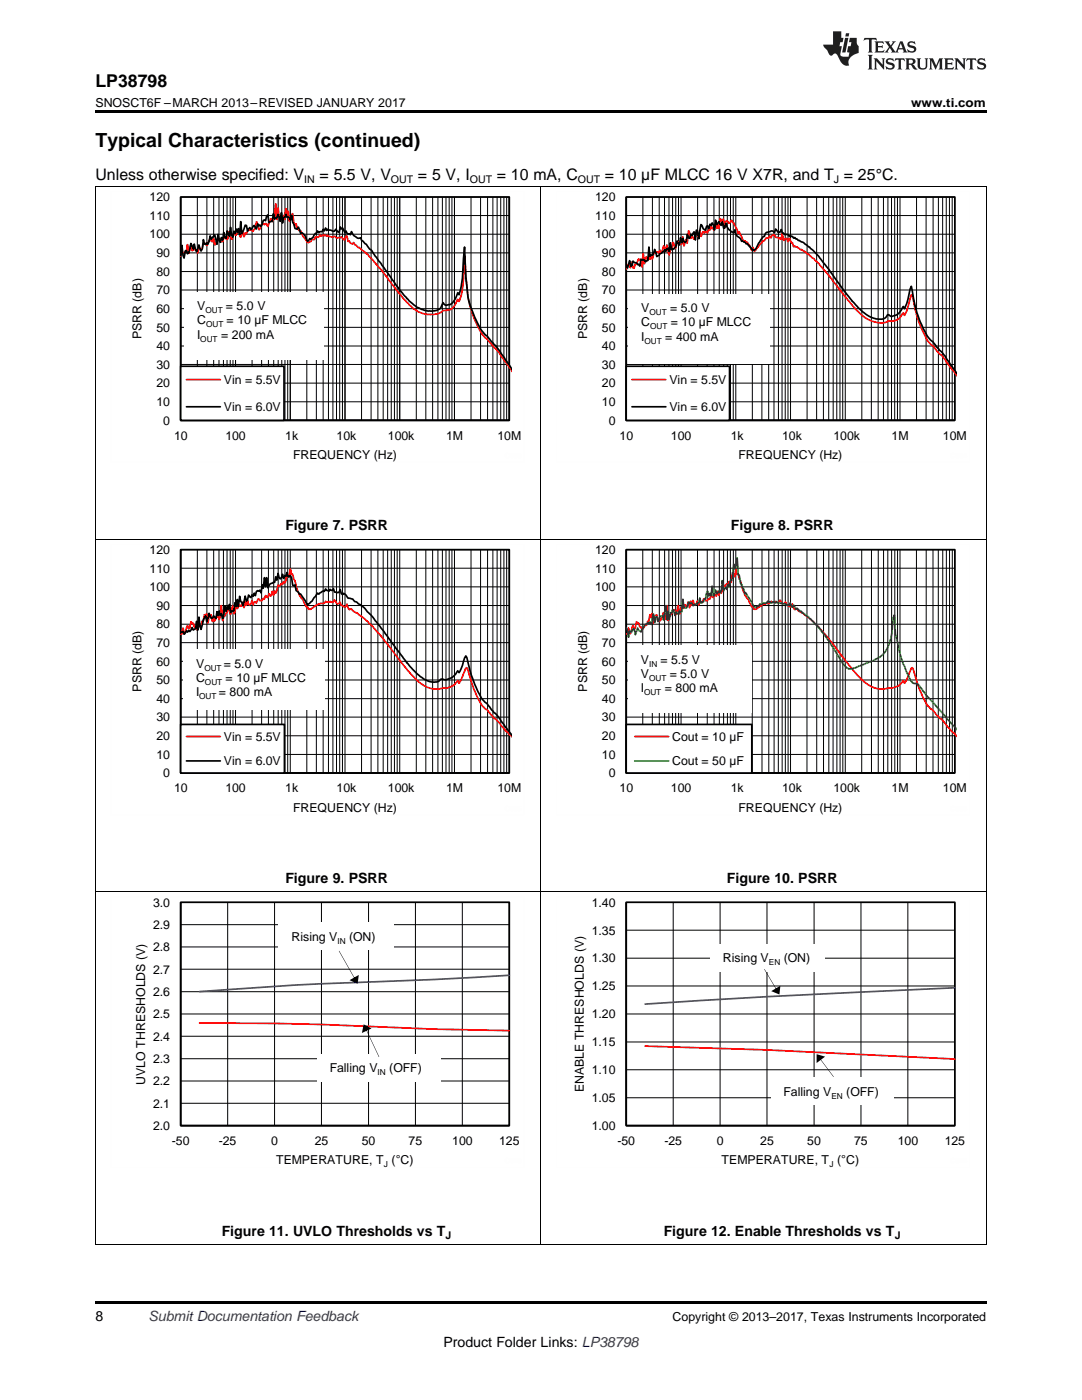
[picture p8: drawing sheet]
<svg xmlns="http://www.w3.org/2000/svg" width="216mm" height="279mm" viewBox="0 0 216 279" stroke-linecap="round" stroke-linejoin="round" font-family="sans-serif">
<path d="M19 248.4h.2zM196.7 248.4h.1zM19 259.7h177.8v.5h-177.8z" fill="#000"/>
<g fill="none" stroke="#000" stroke-width=".2">
<path d="M19.1 178v70.4M107.9 178v70.4M196.8 178v70.4M36.1 197.9h65.5M36.1 193.4h65.5M36.1 189h65.5M36.1 184.5h65.5M36.1 180.1h65.5v44.5M45.4 180.1v44.5M54.8 180.1v44.5M64.1 180.1v44.5M73.5 180.1v44.5"/>
<path d="M82.9 180.1v44.5M92.3 180.1v44.5M36.1 215.7h65.5M36.1 211.3h65.5M36.1 206.8h65.5M36.1 202.4h65.5M36.1 220.2h65.5M19 248.3h177.8"/>
</g>
<path d="M36.1 180.1h65.5v44.5h-65.5zM36.1 180.1v44.5h65.5" fill="none" stroke="#000" stroke-width=".34"/>
<path d="M101.6 194.6l-15 .9-25.8 1-21 1.4" fill="none" stroke="#00f" stroke-width=".34"/>
<path d="M39.8 204.2l24.4 .3 22.4 .9 15 .3" fill="none" stroke="#f00" stroke-width=".34"/>
<path d="M22.1 179h82.5v54h-82.5z" fill="none" stroke="#fefefe" stroke-width=".2" stroke-dasharray=".4 .1" stroke-linecap="butt"/>
<path d="M55.6 184.1h23v5.5h-23z" fill-rule="evenodd" fill="#fff"/>
<path d="M67.6 189.8l3.2 5.6zM69.7 195.6l1.9-1-.2 1.7z" fill="#000"/>
<path d="M63.2 210.4h24.7v5.5h-24.7z" fill-rule="evenodd" fill="#fff"/>
<path d="M73 205.4l2.7 5.5zM72.6 204.4l1.5 .9-1.9 .9z" fill="#000"/>
<g fill="none" stroke="#000" stroke-width=".2">
<path d="M125 196.8h65.5M125 191.2h65.5M125 185.6h65.5M125 180.1h65.5v44.5M134.3 180.1v44.5M143.7 180.1v44.5M153 180.1v44.5M162.4 180.1v44.5M171.8 180.1v44.5M181.2 180.1v44.5M125 219.1h65.5M125 213.5h65.5"/>
<path d="M125 207.9h65.5M125 202.4h65.5"/>
</g>
<path d="M125 180.1h65.5v44.5h-65.5zM125 180.1v44.5h65.5" fill="none" stroke="#000" stroke-width=".34"/>
<path d="M190.5 197.1l-37.4 1.8-24.4 1.5" fill="none" stroke="#00f" stroke-width=".34"/>
<path d="M128.7 208.8l24.4 .7 37.4 1.9" fill="none" stroke="#f00" stroke-width=".34"/>
<path d="M111 179h82.5v54h-82.5z" fill="none" stroke="#fefefe" stroke-width=".2" stroke-dasharray=".4 .1" stroke-linecap="butt"/>
<path d="M141.7 188.4h22.8v5.5h-22.8z" fill-rule="evenodd" fill="#fff"/>
<path d="M152.5 193.4l2.5 4.1zM153.9 197.8l1.8-1.1-.2 1.8z" fill="#000"/>
<path d="M153.8 215.1h24.5v5.4h-24.5z" fill-rule="evenodd" fill="#fff"/>
<path d="M163.5 211.3l2.9 3.6zM162.9 210.4l1.7 .5-1.7 1.2z" fill="#000"/>
<g fill="none" stroke="#000" stroke-width=".2">
<path d="M19.1 107.6v70.4M36.1 109.7h65.5v44.5h-65.5M36.1 117.1h65.5M36.1 113.4h65.5M39.4 109.7v44.5M41.3 109.7v44.5M42.6 109.7v44.5M43.7 109.7v44.5M44.6 109.7v44.5M45.3 109.7v44.5M45.9 109.7v44.5M46.5 109.7v44.5"/>
<path d="M47 109.7v44.5M50.3 109.7v44.5M52.2 109.7v44.5M53.6 109.7v44.5M54.6 109.7v44.5M55.5 109.7v44.5M56.2 109.7v44.5M56.9 109.7v44.5M57.4 109.7v44.5M57.9 109.7v44.5M61.2 109.7v44.5M63.1 109.7v44.5"/>
<path d="M64.5 109.7v44.5M65.5 109.7v44.5M66.4 109.7v44.5M67.1 109.7v44.5M67.8 109.7v44.5M68.3 109.7v44.5M68.8 109.7v44.5M72.1 109.7v44.5M74 109.7v44.5M75.4 109.7v44.5M76.5 109.7v44.5M77.3 109.7v44.5"/>
<path d="M78.1 109.7v44.5M78.7 109.7v44.5M79.3 109.7v44.5M79.8 109.7v44.5M83.1 109.7v44.5M85 109.7v44.5M86.3 109.7v44.5M87.4 109.7v44.5M88.3 109.7v44.5M89 109.7v44.5M89.6 109.7v44.5M90.2 109.7v44.5"/>
<path d="M90.7 109.7v44.5M94 109.7v44.5M95.9 109.7v44.5M97.3 109.7v44.5M98.3 109.7v44.5M99.2 109.7v44.5M99.9 109.7v44.5M100.5 109.7v44.5M101.1 109.7v44.5M107.9 107.6v70.4M196.8 107.6v70.4M36.1 139.4h65.5"/>
<path d="M36.1 135.7h65.5M36.1 132h65.5M36.1 128.3h65.5M36.1 124.6h65.5M36.1 120.8h65.5M36.1 150.6h65.5M36.1 146.8h65.5M36.1 143.1h65.5M19 178h177.8"/>
</g>
<path d="M36.1 109.7h65.5v44.6h-65.5zM36.1 109.7v44.6h65.5M36.1 126.3l.4-.4 .2 .7 .5-.7 .2 .3 .3-.4 .2 .2 .4-.8 .3 .5 .4-.3 .2-1.4 .2 1.8 .3-2.6 .2 1.8 .2 .6 .7-2.3 .2-.4 .3 1.2 .4-1.7 .4 1 .3-.1 .2-.4 .5 .6 .2-1.4 .2 .8 .3-1 .2 1 .2-.5 .2 1.1 .5-2.6 .2 1.1 .2-.9 .2 .5 .3-1 .2 1.6 .2-.3 .5-.1 .2-1.5 .2 .7 .3-1.4 .2 1.5 .2-2.1 .2 1 .5 .9 .4-1.9 .3 .9 .2-.2 .2-.9 .5 .5 .2-.6 .2 .3 .2-.6 .3 .5 .2-.9 .2-.1 .2 .1 .2-.2 .3 .5 .2-1.6 .2 .7 .3-2.1 .2 1.8 .2-1.8 .3 2a1.51 1.51 0 0 1 1.3-1.1l.2-1.1 .2 .7 .3-1.4 .2 .9 .2 .2 .3-.2 .2-.7 .2 .9 .2-.6 .3 .1 .2-.7 .2 .8h.2l.2-.2 .3 .5 .2 1.4 .2 .1 .3-.2 .2 1.2 .2 .1a7.7 7.7 0 0 1 2 2.7l1-.7 1.1-1.6 .2 .2 .7-.6h.4l.3-.5 .2 .3 .4 .2 .3-.4 .2 .2h.2l.2-.3 .2 .7 .7 .1 .3-.1 .2-.5 .2 .8 .3 .2 .2-.3 .4 .4a.72 .72 0 0 0 .9 .6 .95 .95 0 0 1 .9 .7l.5 .1a19.3 19.3 0 0 1 3.8 3.9l4.7 6.3a16.4 16.4 0 0 0 5.4 5.5l.7 .2a2.32 2.32 0 0 0 1.8-.3 .85 .85 0 0 1 1.2-.1l.2-.1a3.1 3.1 0 0 0 2.2-1.7l.3 .3 1.3-3.3 .3 .3a23.3 23.3 0 0 0 3.1 8.5l.9 .8 1.4 1.7 .7 .6 2.7 3.8" fill="none" stroke="#000" stroke-width=".34"/>
<path d="M36.1 126.4l.2 .1 .2-1.2 .3 1.2 .6-1.6 .2 .6h.1l.4-1.4a1.06 1.06 0 0 1 .7 1h.2l.2 .6 .7-1.1 .2 .2 .2-.8 .3-.1 .2-1.2 .2 .6 .2-.8 .3 1.8 .2-1.3 .3-.3h.1l.3 1.3 .2-.6 .2 .5 .1-.1 .4-.6 .2-.9 .3 1.2 .4-2.6 .3 2.9 .1-.6 .7-.9 .2-.6 .3 .1 .2 .8 .4-1.7 .3 1.6 .4-1.5 .2 .5 .5-.8 .2 .3 .1-.1 .4-.7 .2 1.1 .2-1.3 .2 .8 .3-1 .2 .8h.3l.4-.6 .2 .7 .2-.5 .2-.1 .3 .2 .4-.8a.45 .45 0 0 0 .5 .4 .45 .45 0 0 0 .4-.5l.3 .2 .2-.7 .4 .3 .3-.7 .2 .4h.2l.2-.9 .3 .8 .2-.9 .2 .5 .1-.1 .4-1.5 .2 .2 .4-.5 .3 .1 .2-.5 .2 .3 .2-.3 .3-1.8 .2 .8 .2-.2 .2-1.3 .3 1h.2l.4 1.3a8 8 0 0 0 1.7 3.9l.6 1.3h.2l.1 .1a.51 .51 0 0 0 .4 .4 .51 .51 0 0 0 .5-.3 3.2 3.2 0 0 1 2.4-.9l.2-.4 .7 .2 .4-.1a.46 .46 0 0 0 .5 .1 .46 .46 0 0 0 .2-.4 .93 .93 0 0 0 .8 .7l.4-.3 .2 .6h.2a.43 .43 0 0 0 .5 .3 .43 .43 0 0 0 .4-.5l.5 1.1 .4-.2 .4 .4 .8 .4 1.5 1.3 1.6 1.5 2.1 2.4 4.8 6.2 2.1 2.3 1.2 .8 1.3 .6 1.3 .1 1.2-.2a3.1 3.1 0 0 0 2.9-1.5l.3 .5 1.3-2.9 .3-.1 1.3 4.1 1.1 2.3a5.3 5.3 0 0 0 1.8 2.3l1.2 1.3 .8 .7 1.4 1.8 1.2 1.1" fill="none" stroke="#f00" stroke-width=".34"/>
<path d="M36.1 144.6h20.7v9.7h-20.7z" fill-rule="evenodd" fill="#fff"/>
<path d="M36.1 144.6h20.7v9.7h-20.7zM37.2 151.9h6.8" fill="none" stroke="#000" stroke-width=".34"/>
<path d="M37.2 147h6.8" fill="none" stroke="#f00" stroke-width=".34"/>
<path d="M22.1 108.6h82.5v54h-82.5z" fill="none" stroke="#fefefe" stroke-width=".2" stroke-dasharray=".4 .1" stroke-linecap="butt"/>
<path d="M36.6 129.6h28.2v12.2h-28.2z" fill-rule="evenodd" fill="#fff"/>
<g fill="none" stroke="#000" stroke-width=".2">
<path d="M125 109.7h65.5v44.5h-65.5M125 117.1h65.5M125 113.4h65.5M128.3 109.7v44.6M130.2 109.7v44.6M131.6 109.7v44.6M132.6 109.7v44.6M133.5 109.7v44.6M134.2 109.7v44.6M134.8 109.7v44.6M135.4 109.7v44.6M135.9 109.7v44.5"/>
<path d="M139.2 109.7v44.6M141.1 109.7v44.6M142.5 109.7v44.6M143.5 109.7v44.6M144.4 109.7v44.6M145.1 109.7v44.6M145.7 109.7v44.6M146.3 109.7v44.6M146.8 109.7v44.5M150.1 109.7v44.6M152 109.7v44.6M153.4 109.7v44.6"/>
<path d="M154.5 109.7v44.6M155.3 109.7v44.6M156.1 109.7v44.6M156.7 109.7v44.6M157.3 109.7v44.6M157.7 109.7v44.5M161 109.7v44.6M163 109.7v44.6M164.3 109.7v44.6M165.4 109.7v44.6M166.2 109.7v44.6M167 109.7v44.6"/>
<path d="M167.6 109.7v44.6M168.2 109.7v44.6M168.7 109.7v44.5M171.9 109.7v44.6M173.9 109.7v44.6M175.2 109.7v44.6M176.3 109.7v44.6M177.2 109.7v44.6M177.9 109.7v44.6M178.5 109.7v44.6M179.1 109.7v44.6M179.6 109.7v44.5"/>
<path d="M182.9 109.7v44.6M184.8 109.7v44.6M186.2 109.7v44.6M187.2 109.7v44.6M188.1 109.7v44.6M188.8 109.7v44.6M189.5 109.7v44.6M190 109.7v44.6M125 139.4h65.5M125 135.7h65.5M125 132h65.5M125 128.3h65.5"/>
<path d="M125 124.6h65.5M125 120.8h65.5M125 150.6h65.5M125 146.8h65.5M125 143.1h65.5"/>
</g>
<path d="M125 109.7h65.5v44.6h-65.5zM125 109.7v44.6h65.5" fill="none" stroke="#000" stroke-width=".34"/>
<path d="M125 126.4l.2 .1 .2-1.2 .3 1.2 .6-1.6 .2 .6h.1l.4-1.4a1.06 1.06 0 0 1 .7 1h.2l.2 .6 .7-1.1 .2 .2 .2-.8 .3-.1 .2-1.2 .2 .6 .2-.8 .3 1.8 .2-1.3 .3-.3h.1l.3 1.3 .2-.6 .2 .5 .1-.1 .4-.6 .2-.9 .3 1.2 .4-2.6 .3 2.9 .1-.6 .7-.9 .2-.6 .3 .1 .2 .8 .4-1.7 .3 1.6 .4-1.5 .2 .5 .5-.8 .2 .3 .1-.1 .4-.7 .2 1.1 .2-1.3 .2 .8 .3-1 .2 .8h.3l.4-.6 .2 .7 .2-.5 .2-.1 .3 .2 .4-.8a.45 .45 0 0 0 .5 .4 .45 .45 0 0 0 .4-.5l.3 .2 .2-.7 .4 .3 .3-.7 .2 .4h.2l.2-.9 .3 .8 .2-.9 .2 .5 .1-.1 .4-1.5 .2 .2 .4-.5 .3 .1 .2-.5 .2 .3 .2-.3 .3-1.8 .2 .8 .2-.2 .2-1.3 .3 1h.2l.4 1.3a8 8 0 0 0 1.7 3.9l.6 1.3h.2l.1 .1a.51 .51 0 0 0 .4 .4 .51 .51 0 0 0 .5-.3 3.2 3.2 0 0 1 2.4-.9l.2-.4 .7 .2 .4-.1a.46 .46 0 0 0 .5 .1 .46 .46 0 0 0 .2-.4 .93 .93 0 0 0 .8 .7l.4-.3 .2 .6h.2a.43 .43 0 0 0 .5 .3 .43 .43 0 0 0 .4-.5l.5 1.1 .4-.2 .4 .4 .8 .4 1.5 1.3 1.6 1.5 2.1 2.4 4.8 6.2 2.1 2.3 1.2 .8 1.3 .6 1.3 .1 1.2-.2a3.1 3.1 0 0 0 2.9-1.5l.3 .5 1.3-2.9 .3-.1 1.3 4.1 1.1 2.3a5.3 5.3 0 0 0 1.8 2.3l1.2 1.3 .8 .7 1.4 1.8 1.2 1.1" fill="none" stroke="#f00" stroke-width=".34"/>
<path d="M125 125.3l.2 .4 .2 1.5 .2-1.3 .5 .2 .2-.6 .3 .1 .2 1.1 .4-1.3 .3 .4 .4 .3 .7-1.4 .7-.4 .2 .2 .2-.4 .2 .5 .5-2.1 .2 1.7 .2-1 .2-.1 .3 .9 .4-1 .3-.1h.2l.2 .8 .5-2.8 .2 2.8 .2-1.6 .2 1.6 .3-1.4h.2l.2-.7 .2 .2 .3 1.1 .2-.8 .5 .5 .2-.6 .2 .2 .2-.1 .3-2.5 .2 1.6 .2 .2 .4-.2 .3-1.1 .2 .3h.5l.2 .5 1.1-.8 .2-.8 .3 1.1 .2-.3 .2 .1 .2-.6h.2l.3-1.3 .2-.3 .2 1 .3-.6 .2 .5 .2-1.9 .3 1.9 .2-.2 .2-.9 .2 .7 .5-.6 .2 .5 .2-.5 .2-2 .3 2 .4-.6 .3 .4 .2-1.1 .2 .5 .2-1.1 .5-.5 .2-2.9 .2 .9 .2-.3 .3-1.9 .2 3.3 .2 .3 .3 1.5 .2 .2 .7 1.9 .2-.1 1.1 1.8a1.06 1.06 0 0 0 .9 1l.3-.3 .2 .1 .2-.4h.4l.3-.2h.6l.3-.4 .2 .1h.2l.3 .3a.52 .52 0 0 1 .9 0l.2-.3 .2 .3 .2-.2 .2 .2 1.2 .1 .2 .2 .5 .1 .2-.5 .2 .7 .2 .2 .3-.5 .4 .9 .2-.2 .3 .2a25 25 0 0 1 7.6 8.8l.3 .4a6 6 0 0 0 2.2 2.7l1.1-.2 2.1-.8a8.5 8.5 0 0 0 3.8-2.1l.7-1.1a11.8 11.8 0 0 0 1.1-5.9l.3-.7a30.5 30.5 0 0 0 1.1 7.7l.9 2.6a8.2 8.2 0 0 0 1.8 3.4h.2a2.53 2.53 0 0 1 1.8 1.7l6.6 7.4" fill="none" stroke="#090" stroke-width=".34"/>
<path d="M125 144.6h25.1v9.7h-25.1z" fill-rule="evenodd" fill="#fff"/>
<path d="M125 144.6h25v9.7h-25z" fill="none" stroke="#000" stroke-width=".34"/>
<path d="M126.6 147h6.8" fill="none" stroke="#f00" stroke-width=".34"/>
<path d="M126.6 151.9h6.8" fill="none" stroke="#090" stroke-width=".34"/>
<path d="M111 108.6h82.5v54h-82.5z" fill="none" stroke="#fefefe" stroke-width=".2" stroke-dasharray=".4 .1" stroke-linecap="butt"/>
<path d="M125.3 128.9h24.6v13.4h-24.6z" fill-rule="evenodd" fill="#fff"/>
<g fill="none" stroke="#000" stroke-width=".2">
<path d="M19.1 37.3v70.3M36.1 39.3h65.5v44.6h-65.5M39.4 39.3v44.6M41.3 39.3v44.6M42.6 39.3v44.6M43.7 39.3v44.6M44.6 39.3v44.6M45.3 39.3v44.6M45.9 39.3v44.6M46.5 39.3v44.6M47 39.3v44.6M50.3 39.3v44.6"/>
<path d="M52.2 39.3v44.6M53.6 39.3v44.6M54.6 39.3v44.6M55.5 39.3v44.6M56.2 39.3v44.6M56.9 39.3v44.6M57.4 39.3v44.6M57.9 39.3v44.6M61.2 39.3v44.6M63.1 39.3v44.6M64.5 39.3v44.6M65.5 39.3v44.6"/>
<path d="M66.4 39.3v44.6M67.1 39.3v44.6M67.8 39.3v44.6M68.3 39.3v44.6M68.8 39.3v44.6M72.1 39.3v44.6M74 39.3v44.6M75.4 39.3v44.6M76.5 39.3v44.6M77.3 39.3v44.6M78.1 39.3v44.6M78.7 39.3v44.6"/>
<path d="M79.3 39.3v44.6M79.8 39.3v44.6M83.1 39.3v44.6M85 39.3v44.6M86.3 39.3v44.6M87.4 39.3v44.6M88.3 39.3v44.6M89 39.3v44.6M89.6 39.3v44.6M90.2 39.3v44.6M90.7 39.3v44.6M94 39.3v44.6"/>
<path d="M95.9 39.3v44.6M97.3 39.3v44.6M98.3 39.3v44.6M99.2 39.3v44.6M99.9 39.3v44.6M100.5 39.3v44.6M101.1 39.3v44.6M107.9 37.3v70.3M196.8 37.3v70.3M36.1 57.9h65.5M36.1 54.2h65.5M36.1 50.5h65.5"/>
<path d="M36.1 46.7h65.5M36.1 43h65.5M36.1 76.5h65.5M36.1 72.7h65.5M36.1 69.1h65.5M36.1 65.3h65.5M36.1 61.6h65.5M36.1 80.2h65.5M19 107.6h177.8"/>
</g>
<path d="M36.1 39.3h65.5v44.6h-65.5zM36.1 39.3v44.6h65.5M36.1 51l.2-2 .2 2 .2 .5 .3-1.4 .2-.2 .2 .8 .3-.3 .4-1.8 .5 1.1 .2-1 .4 1.5 .5-1.3 .4 1.2 .3-.5 .2-1.8 .2 .9 .2 .1 .3-.3 .2 .2 .4-1.6 .2 .6 .7-.9 .5 2 .2-2 .3 1.3 .2 .3 .2-1 .2 .5 .2-1.5 .3 1 .2 .1 .2-1.4 .5 1.1 .2-1.8 .2 1.5 .3 .4 .2-1.2 .2 .5 .2-.9 .3 .6 .2-.7 .2 1.2 .2-2.6 .2 2.4 .7-1.7 .3 .1 .2 1.1 .5-.7 .2 .5 .6-.9 .5 .7 .2-1.1 .2 .5 .2-.2 .3 .3 .4-1.2 .3-.1 .2 .2 .2-1 .3-.2 .2 1.5 .6-.3 .3-1.4 .2 1.1 .2-.3h.2l.3-.8 .4 1.5 .3-1.8 .2 2.1 .2-1.1h.2l.3-.7 .2 .7 .2-.1 .2 .2 .2 .5 .3-1 .2 1.4 .5 1.2 .4 .1 .2-.4 .5 1.3 .2-.2 .2 .2a2.55 2.55 0 0 1 .9 1.6l.3-.2 .2-.4 .2 .1 .5-.3 .9-1.3 .2 .3 .2-.1h.5l.2-.6 .2 .4 .3-.6 .2 .5 .2-.3 1.1 .5 .2-.1 .3-.4 .4 .6h.3l.2-1 .2 .4 .3-.2 .4 .9 .2-.3 .2 .5 .3 .1 .2-.1 .2 .2 .2-.6a1.97 1.97 0 0 0 1.6 1.3l.3-.1 .2 .6 .9 .8 .7 .9 .4 .3 3.8 5.4a18.4 18.4 0 0 0 5.5 6 4.4 4.4 0 0 0 4.2 .3l.7-1.3 .2 .3 .5 .2a1.85 1.85 0 0 0 1.8-1.4l.4-1.1 .3 .4a21 21 0 0 0 .9-7.2l.2-2.3a64.1 64.1 0 0 0 .9 11l.2 .6a14.2 14.2 0 0 0 3.9 6.8 42.3 42.3 0 0 1 4.3 5.8" fill="none" stroke="#000" stroke-width=".34"/>
<path d="M36.1 51.1l.3-.8 .3 .2 .3-.3 .2 .2 .2-1.6 .2 1.7 .5-1.7 .2 1.2 .5-.5 .2 .5 .2-.1 .2 .6 .3-.8 .2-.1 .2 .1h.1l.5-1 .3-.1 .2 .4 .2-.1 .3-.9 .2 .1 .2-.4 .3 .6 .2-.8 .3 1.4 .4-1 .4-.3 .6 .7 .3-.7 .7 .2 .2-.4 .3-1.3 .4 1.6 .5-1.1 .4 .3 .4-.7 .5 1.2 .4-.9h.1l.2 .7 .2-.7 .2 .1 .5-.8 .2 .1 .2-.1 .4 .3a1.56 1.56 0 0 0 .7-1.6l.1-.2 .5 1.5 .5-.9 .3-.3 .3 .3 .3-.3 .3 .6 .6-1.5 .3 .5 .3-.6 .2-.1 .2-2.8 .2 3.1 .3-2.3 .2 1.6 .4 .3 .3-.5 .1 .1 .3 .8 .2-2.2 .3 1.5 .2-1 .2 2 .2-.2 .5-1.2 .4 2.3v.1l.3-.4 .3 .9 .3 .5 .3-.1a5.1 5.1 0 0 0 1.6 2.4l.4-.2 .2-.4h.5l.4-.6 .3 .2 .2-.1 .2-.4 .2 .2 .9-.2 .3 .3 .2-.2 .2 .2 .7 .1 .4-.2 .2 .1a.78 .78 0 0 0 .9 .3l.3-.2 .6 .5 .3-.6 .2-.1 .3 1.1 .2-.1a.51 .51 0 0 0 .3 .5 .51 .51 0 0 0 .6-.2l.2 .5 .7 .5h.2l1.1 .9 1.6 1.6 1.9 2.3 3.2 4.2 2.3 2.5 1.5 1.2 .8 .4 1 .2 1.4 .1a3.5 3.5 0 0 0 2.1-.9l.3 .1a2.55 2.55 0 0 0 2.4-2.2l.3 .4a15.6 15.6 0 0 0 1-6.7l.1-2.5 .3 4.6a21.1 21.1 0 0 0 3.4 11.4l3.2 3.4 2.4 3.4" fill="none" stroke="#f00" stroke-width=".34"/>
<path d="M36.1 73.1h20.6v10.8h-20.6z" fill-rule="evenodd" fill="#fff"/>
<path d="M36.1 73.1h20.6v10.8h-20.6zM37.2 81.2h6.8" fill="none" stroke="#000" stroke-width=".34"/>
<path d="M37.2 75.8h6.8" fill="none" stroke="#f00" stroke-width=".34"/>
<path d="M22.1 38.2h82.5v54.1h-82.5z" fill="none" stroke="#fefefe" stroke-width=".2" stroke-dasharray=".4 .1" stroke-linecap="butt"/>
<path d="M36.8 58.3h27.9v13.4h-27.9z" fill-rule="evenodd" fill="#fff"/>
<g fill="none" stroke="#000" stroke-width=".2">
<path d="M125 39.3h65.5v44.6h-65.5M128.3 39.3v44.6M130.2 39.3v44.6M131.5 39.3v44.6M132.6 39.3v44.6M133.5 39.3v44.6M134.2 39.3v44.6M134.8 39.3v44.6M135.4 39.3v44.6M135.9 39.3v44.6M139.2 39.3v44.6M141.1 39.3v44.6"/>
<path d="M142.5 39.3v44.6M143.5 39.3v44.6M144.4 39.3v44.6M145.1 39.3v44.6M145.8 39.3v44.6M146.3 39.3v44.6M146.8 39.3v44.6M150.1 39.3v44.6M152 39.3v44.6M153.4 39.3v44.6M154.4 39.3v44.6M155.3 39.3v44.6"/>
<path d="M156 39.3v44.6M156.7 39.3v44.6M157.2 39.3v44.6M157.7 39.3v44.6M161 39.3v44.6M162.9 39.3v44.6M164.3 39.3v44.6M165.4 39.3v44.6M166.2 39.3v44.6M167 39.3v44.6M167.6 39.3v44.6M168.2 39.3v44.6"/>
<path d="M168.7 39.3v44.6M172 39.3v44.6M173.9 39.3v44.6M175.2 39.3v44.6M176.3 39.3v44.6M177.2 39.3v44.6M177.9 39.3v44.6M178.5 39.3v44.6M179.1 39.3v44.6M179.6 39.3v44.6M182.9 39.3v44.6M184.8 39.3v44.6"/>
<path d="M186.2 39.3v44.6M187.2 39.3v44.6M188.1 39.3v44.6M188.8 39.3v44.6M189.4 39.3v44.6M190 39.3v44.6M125 57.9h65.5M125 54.2h65.5M125 50.5h65.5M125 46.7h65.5M125 43h65.5M125 76.5h65.5"/>
<path d="M125 72.7h65.5M125 69.1h65.5M125 65.3h65.5M125 61.6h65.5M125 80.2h65.5"/>
</g>
<path d="M125 39.3h65.5v44.6h-65.5zM125 39.3v44.6h65.5M125 52.9l.2 .6 .4-1.5 .3 1.2 .2-.3 .2-.8 .3 .3h.4l.2 .4 .3-.1 .2 .4 .2-1.3 .2 .1 .2-.1 .5 .5 .2-.3h.3l.2-2.7 .2 1.8 .7-.4 .2-.9 .4 1.4 .5-.2 .2-.4 .7-.4 .3-.4 .2 .3 .4-.6 .2 .7 .3-1.7 .2 1.4 .2-.2h.2l.5-.6 .2-1 .5 .8 .2-1.5 .2 1.1 .3-.9 .2 .6 .2 .2 .2-.2 .2-1.4 .3 .7 .2 .1 .2-.9 .3 .3 .4-.7 .3 1.6 .2-2 .2 .4 .2 1.4 .5-2.9 .2 .2 .2 .7 .4 .3 .3-.8 .2-.1 .2 .5 .3-.9 .2 .3 .2-.5 .5 1.4 .2-2 .2 1 .5-.7 .4 .8 .2-.7 .3 1.2h.2l.2-.9a2.48 2.48 0 0 0 1.6 1.9l.2-.6 .2 .9 .3 .3a1.46 1.46 0 0 1 .9 1.1l.2-.1 .2 .2h.3l.2 .4 .2-.1 1.1 1.4 .5-.1 .7-1.4 .9-1.3h.2l.4-.8 1.2-.3 .4 .3 .3-.7 .4 .6h.4l.3-.5 .2 .7h.2l.3 .3a.67 .67 0 0 1 .9 .3l.2-.1 .4 .2 .3 .3 .2-.1 .2 .3a12.2 12.2 0 0 1 5.7 4.9l3.8 5.3a18.9 18.9 0 0 0 5.4 5.4l.2 .1a3.6 3.6 0 0 0 2.7 0l.5-.6h.2a.98 .98 0 0 0 1.4 .1l.7-.4 .8-1.3 .3 .4 .4-1 .7-2.9 .2-.6a23.6 23.6 0 0 0 3.4 10.2l3.4 3.8 2.3 3.4" fill="none" stroke="#000" stroke-width=".34"/>
<path d="M125 53.7l.4-.9 .5 .6 .2-1.1 .2 1.1 .2 .1 .3-.8h.2l.4-1 .3 .3 .2-.2 .2 1.5 .2-2.7 .3 2.1 .3-1.4h.1l.2 .7 .3-.8 .2 .5 .2-.7 .2 .7 .5-1.4 .2 .2 .4-.2 .3 .1 .2-.4 .2 .5h.1l.4-1.4 .5 1.1 .2-1.3 .4 2 .7-2.5 .2 .1 .3 1 .5-1.3h.1l.3 .6 .4-.1 .2-1.5 .3 1.8 .4-1.2 .2 .7 .3-2.4 .2 .3 .2 1.2 .2-.5 .5 .6 .4-1.5 .4 1.1 .3-1.3 .2 1.2 .5-1 .2 .3 .3-.3 .4 .3 .2-.7 .3 .1 .2-.8 .2 .6 .2-.2 .3 .4 .2-1.4 .2 1.1 .2-.8 .3 .7 .2-1.8 .4 .4 .3-.3 .2 1.7 .3-1.4 .6 .5 .4-.7 .5 .6 .7 1.3 .2 .8 .2-.3 .5 .9a.98 .98 0 0 0 .8 1l.3 .2 .5 .5 .4 1.1 .2-.7 .4 .8 1.7-2h.2l.4-.6h.5l.2-.4 .2 .4 .3-.5 .4-.2 .2 .5h.5l.2 .4 .2-.2 .3 .2 .2-1.1 .2 1.3 .7-.3 .2 .7 .3-.7 .4 .9h.2l.3 .7 .2-.1 .2 .2 .2-.1 .7 .6 .8 .3 1.9 1.5 .9 .9 6.8 8.5 2.2 2.2 1.4 .8 1.5 .4h1.3l.8-.3h.4a2.6 2.6 0 0 0 2.5-1.7l.3 .5 .4-.8 .9-3 .1-.2 1.3 4.9 1.3 3a5.1 5.1 0 0 0 1.8 2.4l1.2 1.5 1 .9 2.4 3.3" fill="none" stroke="#f00" stroke-width=".34"/>
<path d="M125 73.1h20.6v10.8h-20.6z" fill-rule="evenodd" fill="#fff"/>
<path d="M125 73.1h20.6v10.8h-20.6zM126.1 81.2h6.8" fill="none" stroke="#000" stroke-width=".34"/>
<path d="M126.1 75.8h6.8" fill="none" stroke="#f00" stroke-width=".34"/>
<path d="M111 38.2h82.5v54.1h-82.5z" fill="none" stroke="#fefefe" stroke-width=".2" stroke-dasharray=".4 .1" stroke-linecap="butt"/>
<path d="M125.4 58.7h28.3v13.9h-28.3z" fill-rule="evenodd" fill="#fff"/>
<path d="M19 37.2h177.8" fill="none" stroke="#000" stroke-width=".2"/>
<path d="M19 22h177.8v.5h-177.8z" fill="#000"/>
<g fill="#231f20">
<path d="M172.5 7.6l-.1 .5 .4-.2h.6v.1v2.1l-.2 .4h.9l-.2-.4v-2.1l.1-.1h.5l.5 .2-.2-.5zM174.5 8.3l.2 .3v1.5l-.2 .4h1.8l.2-.6a1.04 1.04 0 0 1-1.3 .2v-.7h.6l.3 .2v-.6l-.3 .2h-.6v-.6l.8-.1 .4 .3-.2-.5zM176.5 8.3l.9 1.1-.9 1.1h.8l-.2-.2 .4-.7 .5 .7-.2 .2h1.5l-.2-.2 .2-.4h.9l.1 .4-.2 .2h1l-.3-.3-.7-1.9h-.5l-.9 2-.8-1 .9-1h-.8l.1 .3-.4 .5-.3-.6 .1-.2zM179.7 8.6l.4 1h-.7zM181.3 8.4a.63 .63 0 0 0-.2 .7 .63 .63 0 0 0 .6 .4l.6 .2 .1 .2a.75 .75 0 0 1-.7 .4 .75 .75 0 0 1-.6-.5l.1 .7 .1-.1a1.11 1.11 0 0 0 1.5-.6 1.13 1.13 0 0 0-1.2-.8l-.1-.4a1.04 1.04 0 0 1 1.2 .2l-.2-.5-.2 .1-.4-.2zM173.2 10.9l.2 .4v2.2l-.2 .4h1l-.3-.4v-2.2l.3-.4zM174.3 11.6l.3 .4v1.5l-.3 .4h.8l-.2-.4v-1.3l1.5 1.7v-1.9l.2-.4h-.7l.2 .4v.9l-1.1-1.3zM177 11.8a.62 .62 0 0 0-.2 .7 .62 .62 0 0 0 .6 .4l.6 .1 .1 .3a.76 .76 0 0 1-.7 .3 .76 .76 0 0 1-.7-.4l.2 .7 .1-.1a1.11 1.11 0 0 0 1.5-.6 1.13 1.13 0 0 0-1.2-.8l-.1-.4a1.04 1.04 0 0 1 1.2 .2l-.2-.6-.2 .1-.5-.1zM178.7 11.6l-.2 .6a.61 .61 0 0 1 .8-.3v1.6l-.2 .4h.9l-.2-.4v-1.6a.63 .63 0 0 1 .7 .3l-.1-.6zM180.6 11.6l.3 .4v1.5l-.3 .4h1l-.2-.2-.1-.8 .6 .2a.76 .76 0 0 0 1.2 .7l-1-1a.58 .58 0 0 0 .6-.5 .58 .58 0 0 0-.5-.6zM181.4 11.9h.1a.45 .45 0 0 1 .5 .1 .45 .45 0 0 1 .1 .5l-.8 .2zM182.9 11.6l.2 .2a2.17 2.17 0 0 0 .3 1.9 .99 .99 0 0 0 1.6-.6v-1.1l.2-.4h-.7l.2 .2a1.92 1.92 0 0 1-.2 1.8 .6 .6 0 0 1-.9-.5v-1.1l.2-.4zM185.4 11.6l.2 .4v1.5l-.2 .4h.7l-.2-.4v-1.4l.8 1.8 .8-1.8v1.4l-.2 .4h.9l-.2-.4v-1.5l.2-.4h-.8l-.6 1.5-.6-1.5zM188.4 11.6l.2 .4v1.5l-.2 .4h1.8l.1-.6a1.04 1.04 0 0 1-1.2 .1v-.6h.5l.4 .2v-.6l-.4 .2h-.5v-.7h.8l.3 .3-.1-.6zM190.5 11.6l.2 .4v1.5l-.2 .4h.7l-.2-.4v-1.3l1.5 1.7v-1.9l.2-.4h-.7l.2 .4v.9l-1.1-1.3zM192.9 11.6l-.1 .6a.61 .61 0 0 1 .7-.3l.1 1.6-.3 .4h1l-.3-.4 .1-1.6a.63 .63 0 0 1 .7 .3l-.1-.6zM195.2 11.8a.62 .62 0 0 0-.2 .7 .62 .62 0 0 0 .6 .4l.6 .1 .1 .3a.76 .76 0 0 1-.7 .3 .76 .76 0 0 1-.6-.4l.1 .7 .1-.1a1.11 1.11 0 0 0 1.6-.6 1.13 1.13 0 0 0-1.3-.8l-.1-.4a1.04 1.04 0 0 1 1.2 .2l-.1-.6-.2 .1-.5-.1z"/>
<path d="M166.2 6.3v2.6h-1.9v.4l.8 .9a.91 .91 0 0 0 1 .8 .56 .56 0 0 1 .5-.3 .56 .56 0 0 1 .5 .3l.4 .8a1.53 1.53 0 0 0 1.9 1.2 1.54 1.54 0 0 1 1-2.1l.9-.3v-1.4a1.52 1.52 0 0 1-.4-1.6h-1.3l-.2 .8h.5l-.2 .8h-.5l-.1 1v.2l.4 .1-.2 .8a1.93 1.93 0 0 1-1.6-.3l.3-1.8h-.5l.2-.8h.4l.2-.8h-.4v-1.3zM168.6 7.6l-.6 2.9h.7l.6-2.9zM168.8 6.6l-.1 .7h.6l.2-.7z"/>
</g>
<text font-size="3.9" x="19" y="29.3">Typical Characteristics (continued)</text>
<text font-size="3.5" x="19" y="17.3">LP38798</text>
<g font-size="3.2">
<text x="19" y="36">Unless otherwise specified: V</text>
<text x="63.8" y="36">= 5.5 V, V</text>
<text x="83.4" y="36">= 5 V, I</text>
<text x="99.1" y="36">= 10 mA, C</text>
<text x="120.7" y="36">= 10 µF MLCC 16 V X7R, and T = 25°C.</text>
</g>
<g font-size="2.8">
<text x="56.9" y="105.9">Figure 7. PSRR</text>
<text x="145.8" y="105.9">Figure 8. PSRR</text>
<text x="56.9" y="176.2">Figure 9. PSRR</text>
<text x="145.1" y="176.2">Figure 10. PSRR</text>
<text x="44.2" y="246.6">Figure 11. UVLO Thresholds vs T</text>
<text x="132.4" y="246.6">Figure 12. Enable Thresholds vs T</text>
<text x="19" y="263.6">8</text>
<text x="88.5" y="268.9">Product Folder Links: LP38798</text>
</g>
<text font-size="2.8" fill="#0000c8" x="29.6" y="263.6">Submit Documentation Feedback</text>
<g font-size="2.5">
<text x="19" y="21.4">SNOSCT6F –MARCH 2013–REVISED JANUARY 2017</text>
<text x="181.8" y="21.4">www.ti.com</text>
<text x="29.9" y="40.2">120</text>
<text x="118.8" y="40.2">120</text>
<text x="29.9" y="47.6">100</text>
<text x="29.9" y="43.9">110</text>
<text x="118.8" y="47.6">100</text>
<text x="118.8" y="43.9">110</text>
<text x="31.2" y="51.3">90</text>
<text x="120.1" y="51.3">90</text>
<text x="31.2" y="58.7">70</text>
<text x="31.2" y="55">80</text>
<text x="120.1" y="58.7">70</text>
<text x="120.1" y="55">80</text>
<text x="31.2" y="62.5">60</text>
<text x="39.3" y="61.9">V</text>
<text x="39.3" y="64.7">C</text>
<text x="45.1" y="61.9">= 5.0 V</text>
<text x="45.2" y="64.7">= 10 µF MLCC</text>
<text x="120.1" y="62.5">60</text>
<text x="128" y="62.3">V</text>
<text x="128" y="65.1">C</text>
<text x="133.7" y="62.3">= 5.0 V</text>
<text x="133.9" y="65.1">= 10 µF MLCC</text>
<text x="28.3" y="67.7" transform="rotate(-90 28.3 67.7)">PSRR (dB)</text>
<text x="31.2" y="69.9">40</text>
<text x="31.2" y="66.2">50</text>
<text x="39.3" y="67.6">I</text>
<text x="44.1" y="67.6">= 200 mA</text>
<text x="117.2" y="67.7" transform="rotate(-90 117.2 67.7)">PSRR (dB)</text>
<text x="120.1" y="69.9">40</text>
<text x="120.1" y="66.2">50</text>
<text x="128" y="68">I</text>
<text x="132.7" y="68">= 400 mA</text>
<text x="31.2" y="77.3">20</text>
<text x="31.2" y="73.6">30</text>
<text x="44.7" y="76.7">Vin = 5.5V</text>
<text x="120.1" y="77.3">20</text>
<text x="120.1" y="73.6">30</text>
<text x="133.6" y="76.7">Vin = 5.5V</text>
<text x="31.2" y="81">10</text>
<text x="44.7" y="82.1">Vin = 6.0V</text>
<text x="120.1" y="81">10</text>
<text x="133.6" y="82.1">Vin = 6.0V</text>
<text x="32.6" y="84.7">0</text>
<text x="34.7" y="87.7">10</text>
<text x="45" y="87.7">100</text>
<text x="56.9" y="87.7">1k</text>
<text x="67.2" y="87.7">10k</text>
<text x="77.4" y="87.7">100k</text>
<text x="89" y="87.7">1M</text>
<text x="99.3" y="87.7">10M</text>
<text x="121.5" y="84.7">0</text>
<text x="123.6" y="87.7">10</text>
<text x="133.9" y="87.7">100</text>
<text x="145.8" y="87.7">1k</text>
<text x="156.1" y="87.7">10k</text>
<text x="166.3" y="87.7">100k</text>
<text x="177.9" y="87.7">1M</text>
<text x="188.2" y="87.7">10M</text>
<text x="58.5" y="91.6">FREQUENCY (Hz)</text>
<text x="147.4" y="91.6">FREQUENCY (Hz)</text>
<text x="29.9" y="110.5">120</text>
<text x="118.8" y="110.5">120</text>
<text x="29.9" y="118">100</text>
<text x="29.9" y="114.3">110</text>
<text x="118.8" y="118">100</text>
<text x="118.8" y="114.3">110</text>
<text x="31.2" y="125.4">80</text>
<text x="31.2" y="121.7">90</text>
<text x="120.1" y="125.4">80</text>
<text x="120.1" y="121.7">90</text>
<text x="31.2" y="129.1">70</text>
<text x="120.1" y="129.1">70</text>
<text x="31.2" y="136.5">50</text>
<text x="31.2" y="132.8">60</text>
<text x="39.1" y="136.1">C</text>
<text x="39.1" y="133.3">V</text>
<text x="44.7" y="133.3">= 5.0 V</text>
<text x="45" y="136.1">= 10 µF MLCC</text>
<text x="120.1" y="136.5">50</text>
<text x="120.1" y="132.8">60</text>
<text x="127.9" y="132.5">V</text>
<text x="127.9" y="135.3">V</text>
<text x="131.8" y="132.5">= 5.5 V</text>
<text x="133.6" y="135.3">= 5.0 V</text>
<text x="28.3" y="138" transform="rotate(-90 28.3 138)">PSRR (dB)</text>
<text x="31.2" y="144">30</text>
<text x="31.2" y="140.3">40</text>
<text x="39.1" y="138.9">I</text>
<text x="43.7" y="138.9">= 800 mA</text>
<text x="117.2" y="138" transform="rotate(-90 117.2 138)">PSRR (dB)</text>
<text x="120.1" y="144">30</text>
<text x="120.1" y="140.3">40</text>
<text x="127.9" y="138.2">I</text>
<text x="132.7" y="138.2">= 800 mA</text>
<text x="31.2" y="147.7">20</text>
<text x="44.7" y="147.9">Vin = 5.5V</text>
<text x="120.1" y="147.7">20</text>
<text x="134.1" y="147.9">Cout = 10 µF</text>
<text x="31.2" y="151.4">10</text>
<text x="32.6" y="155.1">0</text>
<text x="44.7" y="152.7">Vin = 6.0V</text>
<text x="120.1" y="151.4">10</text>
<text x="121.5" y="155.1">0</text>
<text x="134.1" y="152.7">Cout = 50 µF</text>
<text x="34.7" y="158.1">10</text>
<text x="45" y="158.1">100</text>
<text x="56.9" y="158.1">1k</text>
<text x="58.5" y="162">FREQUENCY (Hz)</text>
<text x="67.2" y="158.1">10k</text>
<text x="77.4" y="158.1">100k</text>
<text x="89" y="158.1">1M</text>
<text x="99.3" y="158.1">10M</text>
<text x="123.6" y="158.1">10</text>
<text x="133.9" y="158.1">100</text>
<text x="145.8" y="158.1">1k</text>
<text x="147.4" y="162">FREQUENCY (Hz)</text>
<text x="156.1" y="158.1">10k</text>
<text x="166.3" y="158.1">100k</text>
<text x="177.9" y="158.1">1M</text>
<text x="188.2" y="158.1">10M</text>
<text x="30.5" y="185.4">2.9</text>
<text x="30.5" y="180.9">3.0</text>
<text x="118.1" y="180.9">1.40</text>
<text x="30.5" y="189.8">2.8</text>
<text x="58.2" y="187.7">Rising V</text>
<text x="69.6" y="187.7">(ON)</text>
<text x="118.1" y="186.5">1.35</text>
<text x="30.5" y="194.3">2.7</text>
<text x="118.1" y="197.6">1.25</text>
<text x="118.1" y="192.1">1.30</text>
<text x="144.3" y="192">Rising V</text>
<text x="156.4" y="192">(ON)</text>
<text x="30.5" y="203.2">2.5</text>
<text x="30.5" y="198.8">2.6</text>
<text x="118.1" y="203.2">1.20</text>
<text x="30.5" y="207.7">2.4</text>
<text x="118.1" y="208.8">1.15</text>
<text x="30.5" y="212.1">2.3</text>
<text x="65.8" y="214">Falling V</text>
<text x="77.7" y="214">(OFF)</text>
<text x="118.1" y="214.4">1.10</text>
<text x="28.9" y="216.5" transform="rotate(-90 28.9 216.5)">UVLO THRESHOLDS (V)</text>
<text x="30.5" y="221">2.1</text>
<text x="30.5" y="216.6">2.2</text>
<text x="116.5" y="218" transform="rotate(-90 116.5 218)">ENABLE THRESHOLDS (V)</text>
<text x="118.1" y="219.9">1.05</text>
<text x="156.3" y="218.7">Falling V</text>
<text x="168.9" y="218.7">(OFF)</text>
<text x="30.5" y="225.5">2.0</text>
<text x="118.1" y="225.5">1.00</text>
<text x="34.3" y="228.5">-50</text>
<text x="43.7" y="228.5">-25</text>
<text x="54.1" y="228.5">0</text>
<text x="55.1" y="232.4">TEMPERATURE, T (ÉC)</text>
<text x="62.8" y="228.5">25</text>
<text x="72.2" y="228.5">50</text>
<text x="81.5" y="228.5">75</text>
<text x="90.2" y="228.5">100</text>
<text x="99.6" y="228.5">125</text>
<text x="123.2" y="228.5">-50</text>
<text x="132.6" y="228.5">-25</text>
<text x="143" y="228.5">0</text>
<text x="144" y="232.4">TEMPERATURE, T (ÉC)</text>
<text x="151.7" y="228.5">25</text>
<text x="161.1" y="228.5">50</text>
<text x="170.4" y="228.5">75</text>
<text x="179.1" y="228.5">100</text>
<text x="188.5" y="228.5">125</text>
<text x="134.2" y="263.6">Copyright © 2013–2017, Texas Instruments Incorporated</text>
</g>
<g font-size="2.1">
<text x="60.7" y="36.6">IN</text>
<text x="78" y="36.6">OUT</text>
<text x="93.7" y="36.6">OUT</text>
<text x="115.3" y="36.6">OUT</text>
<text x="166.4" y="36.6">J</text>
<text x="88.9" y="247.2">J</text>
<text x="178.5" y="247.2">J</text>
</g>
<g font-size="1.7">
<text x="41" y="62.5">OUT</text>
<text x="41.1" y="65.3">OUT</text>
<text x="129.6" y="62.9">OUT</text>
<text x="129.7" y="65.7">OUT</text>
<text x="40" y="68.2">OUT</text>
<text x="128.6" y="68.6">OUT</text>
<text x="40.8" y="133.8">OUT</text>
<text x="40.9" y="136.7">OUT</text>
<text x="129.5" y="133.1">IN</text>
<text x="129.5" y="135.9">OUT</text>
<text x="39.8" y="139.5">OUT</text>
<text x="128.5" y="138.8">OUT</text>
<text x="67.3" y="188.3">IN</text>
<text x="153.4" y="192.6">EN</text>
<text x="75.4" y="214.6">IN</text>
<text x="165.9" y="219.3">EN</text>
<text x="76.6" y="233">J</text>
<text x="165.5" y="233">J</text>
</g>
</svg>
